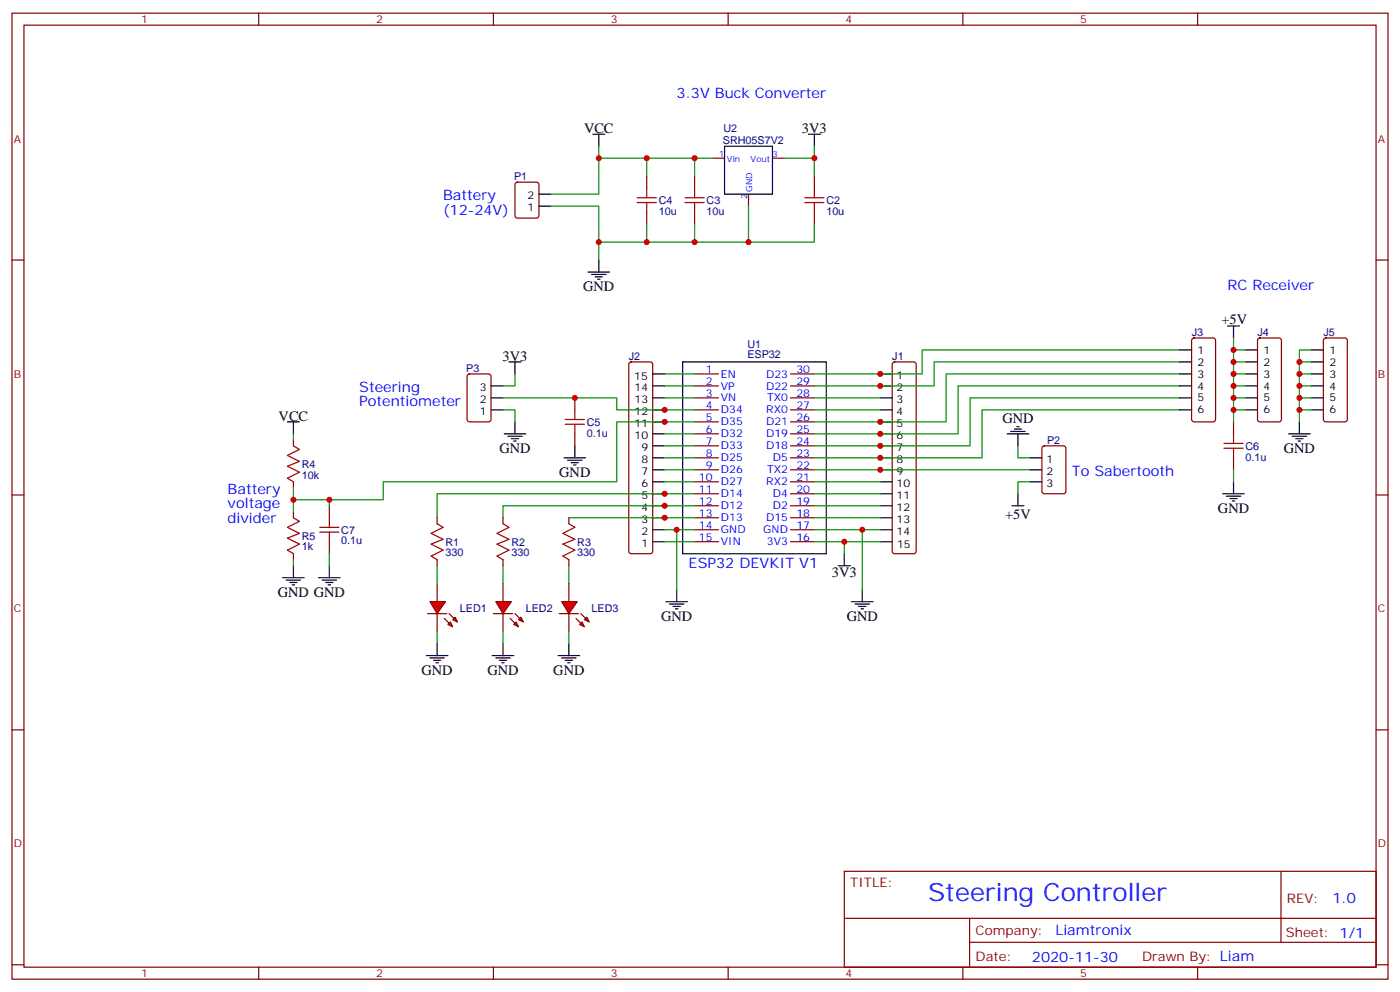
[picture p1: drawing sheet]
<svg xmlns="http://www.w3.org/2000/svg" width="412mm" height="292mm" viewBox="0 0 412 292" stroke-linecap="round" stroke-linejoin="round" font-family="sans-serif">
<g fill="none" stroke="#870000" stroke-width=".35">
<path d="M3.5 3.9h405.4v284.3h-405.4zM7.1 7.4h398.2v277.3h-398.2zM76.2 3.9v3.5M145.3 3.9v3.5M214.5 3.9v3.5M283.6 3.9v3.5M352.8 3.9v3.5M151.9 53.8l.5-.2h5.6l.7 .5v9.4l-.4 .7h-5.9l-.7-.5v-9.4zM190.5 51.9v3.5M204.6 51.9v3.5M209.9 46.6h3.5M220.5 57.1v3.6"/>
<path d="M227.5 46.6h3.6M239.9 51.9v3.5M3.5 76.6h3.6M190.5 62.4v3.6M204.6 62.4v3.6M239.9 62.4v3.6M405.3 76.6h3.6M351.2 99.7l.5-.2h5.7l.6 .4 .1 23.6-.5 .6-5.9 .1-.6-.5-.1-23.5zM370.7 99.7l.4-.2h5.7l.6 .4 .1 23.6-.5 .6-5.9 .1-.6-.5-.1-23.5zM390.1 99.7l.4-.2h5.7l.6 .4 .1 23.6-.5 .6-5.9 .1-.6-.5-.1-23.5zM137.8 110.3l.5-.2h5.6l.7 .4v13l-.4 .6-5.9 .1-.7-.5v-12.9zM169.3 117.1v3.5"/>
<path d="M185.4 106.7l.5-.2h5.7l.5 .2 .2 .5v55.1l-.3 .5-.4 .2h-5.7l-.5-.3-.2-.4v-55.1zM204.6 110.1h7.1M204.6 113.6h7.1M204.6 117.1h7.1M232.8 110.1h7.1M232.8 113.6h7.1M232.8 117.1h7.1M263.1 106.7l.4-.2h5.7l.5 .2 .2 .5v55.1l-.3 .5-.4 .2h-5.7l-.5-.3-.2-.4v-55.1zM169.3 127.7v3.5M204.6 120.6h7.1M204.6 124.2h7.1M204.6 127.7h7.1"/>
<path d="M204.6 131.2h7.1M204.6 134.8h7.1M204.6 138.3h7.1M232.8 120.6h7.1M232.8 124.2h7.1M232.8 127.7h7.1M232.8 131.2h7.1M232.8 134.8h7.1M232.8 138.3h7.1M307.2 131.4l.4-.2h5.7l.6 .5 .1 12.9-.5 .7h-5.9l-.6-.4-.1-13zM363.4 124.2v3.5M363.4 134.8v3.5"/>
<path d="M3.5 145.7h3.6M128.8 152.4v1.8M204.6 141.8h7.1M204.6 145.3h7.1M204.6 148.9h7.1M204.6 152.4h7.1M204.6 155.9h7.1M204.6 159.5h7.1M232.8 141.8h7.1M232.8 145.3h7.1M232.8 148.9h7.1M232.8 152.4h7.1"/>
<path d="M232.8 155.9h7.1M232.8 159.5h7.1M405.3 145.7h3.6M128.8 164.7v1.8M3.5 214.8h3.6M405.3 214.8h3.6M248.7 256.5h156.6v28.2h-156.6zM377.3 256.5v20.9M248.7 270.3h156.5M285.6 277.4h119.6M285.6 270.3v14.1M3.5 284h3.6"/>
<path d="M76.2 284.7v3.5M145.3 284.7v3.5M214.5 284.7v3.5M283.6 284.7v3.5M352.8 284.7v3.5M405.3 284h3.6"/>
</g>
<g fill="none" stroke="#000" stroke-width=".35">
<path d="M174.6 39.5h3.6M176.4 39.5v3.5M238.1 39.5h3.6M239.9 39.5v3.5M158.7 57.1h3.6M213.4 43h14.1v14.1h-14.1zM158.7 60.7h3.6M176.4 76.6v3.5M173.2 80.1h6.4M174.3 80.8h4.2M175.3 81.5h2.1M176 82.2h.7"/>
<path d="M361.6 96h3.5M363.4 96v3.5M144.6 117.1h3.6M144.6 113.6h3.6M149.9 106.5h3.6M151.7 106.5v3.6M192.3 117.1h3.5M192.3 113.6h3.5M192.3 110.1h3.5M201.1 106.5h42.3v56.5h-42.3zM259.3 117.1h3.5M259.3 113.6h3.5"/>
<path d="M259.3 110.1h3.5M347.5 117.1h3.5M347.5 113.6h3.5M347.5 106.5h3.5M347.5 110.1h3.5M347.5 103h3.5M366.9 117.1h3.5M366.9 113.6h3.5M366.9 106.5h3.5M366.9 110.1h3.5M366.9 103h3.5M386.3 117.1h3.5"/>
<path d="M386.3 113.6h3.5M386.3 106.5h3.5M386.3 110.1h3.5M386.3 103h3.5M144.6 120.6h3.6M148.5 127.7h6.4M149.6 128.4h4.2M150.6 129.1h2.2M151.3 129.8h.7M151.7 124.2v3.5M166.2 134.8h6.3M167.2 135.5h4.2"/>
<path d="M168.3 136.2h2.1M169 136.9h.7M169.3 131.2v3.6M192.3 127.7h3.5M192.3 120.6h3.5M192.3 124.2h3.5M192.3 131.2h3.5M192.3 134.8h3.5M192.3 138.3h3.5M259.3 127.7h3.5M259.3 120.6h3.5M259.3 124.2h3.5"/>
<path d="M259.3 131.2h3.5M259.3 134.8h3.5M259.3 138.3h3.5M296.7 127.7h6.3M297.7 127h4.3M298.8 126.3h2.1M299.5 125.6h.7M299.9 127.7v3.5M303.4 134.8h3.5M303.4 138.3h3.5M347.5 120.6h3.5M366.9 120.6h3.5"/>
<path d="M379.6 127.7h6.3M380.6 128.4h4.3M381.7 129.1h2.1M382.4 129.8h.7M382.8 124.2v3.5M386.3 120.6h3.5M192.3 141.8h3.5M192.3 145.3h3.5M192.3 148.9h3.5M192.3 152.4h3.5M192.3 155.9h3.5M192.3 159.5h3.5"/>
<path d="M259.3 141.8h3.5M259.3 145.3h3.5M259.3 148.9h3.5M259.3 152.4h3.5M259.3 155.9h3.5M259.3 159.5h3.5M298.1 148.9h3.5M299.9 145.3v3.6M303.4 141.8h3.5M360.2 145.3h6.3M361.2 146h4.3M362.3 146.8h2.1"/>
<path d="M363 147.5h.7M363.4 141.8v3.5M196.1 177.1h6.4M197.2 177.8h4.2M198.3 178.5h2.1M199 179.2h.7M199.3 173.6v3.5M246.9 166.5h3.6M248.7 163v3.5M250.8 177.1h6.4M251.9 177.8h4.2M252.9 178.5h2.2"/>
<path d="M253.6 179.2h.8M254 173.6v3.5"/>
</g>
<g fill="none" stroke="#008700" stroke-width=".35">
<path d="M176.4 43v3.6h33.5M176.4 46.6v10.5h-14.1M190.5 46.6v5.3M204.6 46.6v5.3M239.9 43v3.6h-8.8M239.9 46.6v5.3M162.3 60.7h14.1v10.6h14.1M176.4 71.3v5.3M190.5 66v5.3h30M204.6 66v5.3M220.5 60.7v10.6h19.4v-5.3M363.4 99.5v21.1h3.5"/>
<path d="M151.7 110.1v3.5h-3.5M169.3 117.1h12.4v3.5h22.9M195.8 113.6h8.8M195.8 110.1h8.8M239.9 117.1h19.4M347.5 103h-75.9v7.1h-31.7M347.5 106.5h-72.3v7.1h-35.3M347.5 110.1h-68.8v14.1h-38.8M347.5 113.6h-65.3v14.1h-42.3M347.5 117.1h-61.7v14.1h-45.9M363.4 113.6h3.5M363.4 110.1h3.5"/>
<path d="M363.4 117.1h3.5M363.4 103h3.5M363.4 106.5h3.5M382.8 113.6h3.5M382.8 110.1h3.5M382.8 117.1h3.5M382.8 106.5h3.5M386.3 103h-3.5v21.2M148.2 120.6h3.5v3.6M195.8 138.3h8.8M195.8 134.8h8.8M195.8 131.2h8.8"/>
<path d="M195.8 127.7h8.8M204.6 124.2h-22.9v17.6h-68.8v5.3h-15.9M239.9 138.3h63.5M239.9 120.6h19.4M299.9 131.2v3.6h3.5M347.5 120.6h-58.2v14.2h-49.4M363.4 120.6v3.6M363.4 138.3v3.5M382.8 120.6h3.5M167.6 152.4h37M195.8 155.9h3.5M195.8 159.5h8.8"/>
<path d="M195.8 141.8h8.8M204.6 155.9h-5.3v17.7M204.6 148.9h-56.4v3.5M204.6 145.3h-75.8v7.1M239.9 159.5h8.8v3.5M239.9 155.9h14.1v17.7M239.9 141.8h19.4M239.9 145.3h19.4M239.9 148.9h19.4M239.9 152.4h19.4M248.7 159.5h10.6M254 155.9h5.3"/>
<path d="M303.4 141.8h-3.5v3.5"/>
</g>
<g fill="none" stroke="#a10000" stroke-width=".35">
<path d="M187.7 59.6h5.6M187.7 58.2h5.6M190.5 55.4v2.8M190.5 59.6v2.8M201.8 59.6h5.6M201.8 58.2h5.6M204.6 55.4v2.8M204.6 59.6v2.8M237.1 59.6h5.6M237.1 58.2h5.6M239.9 55.4v2.8M239.9 59.6v2.8"/>
<path d="M166.5 124.9h5.7M166.5 123.5h5.7M169.3 120.6v2.9M169.3 124.9v2.8M360.5 131.9h5.7M360.5 130.5h5.7M363.4 127.7v2.8M363.4 131.9v2.9M128.8 154.2l1.7 1-3.5 1.8 3.5 1.7-3.5 1.5 3.5 1.7-3.5 1.8 1.8 1"/>
</g>
<g fill="#f00" stroke="#870000" stroke-width=".35">
<path d="M126.6 177.1h4.6l-2.4 3.5z"/>
<path d="M125.9 180.6h5.7z"/>
</g>
<g fill="#870000" stroke="#870000" stroke-width=".35">
<path d="M132.3 180.6l1.4 1.4z"/>
<path d="M130.9 182l1.4 1.4z"/>
</g>
<g fill="#f00" stroke="#870000" stroke-width=".35">
<path d="M133.3 182.4l.8-.7 .7 1.4z"/>
<path d="M131.9 183.8l.7-.7 .7 1.4z"/>
</g>
<path d="M128.8 171.8v5.3M128.8 180.6v5.3" fill="none" stroke="#870000" stroke-width=".35"/>
<path d="M128.8 166.5v5.3M148.2 166.5v5.3" fill="none" stroke="#008700" stroke-width=".35"/>
<g fill="#f00" stroke="#870000" stroke-width=".35">
<path d="M146 177.1h4.6l-2.4 3.5z"/>
<path d="M145.3 180.6h5.7z"/>
</g>
<g fill="#870000" stroke="#870000" stroke-width=".35">
<path d="M151.7 180.6l1.4 1.4z"/>
<path d="M150.3 182l1.4 1.4z"/>
</g>
<g fill="#f00" stroke="#870000" stroke-width=".35">
<path d="M152.8 182.4l.7-.7 .7 1.4z"/>
<path d="M151.3 183.8l.7-.7 .8 1.4z"/>
</g>
<path d="M148.2 152.4v1.8M148.2 164.7v1.8M148.2 171.8v5.3M148.2 180.6v5.3" fill="none" stroke="#870000" stroke-width=".35"/>
<path d="M148.2 154.2l1.7 1-3.5 1.8 3.5 1.7-3.5 1.5 3.5 1.7-3.5 1.8 1.8 1" fill="none" stroke="#a10000" stroke-width=".35"/>
<path d="M167.6 166.5v5.3" fill="none" stroke="#008700" stroke-width=".35"/>
<g fill="#f00" stroke="#870000" stroke-width=".35">
<path d="M165.5 177.1h4.5l-2.4 3.5z"/>
<path d="M164.7 180.6h5.7z"/>
</g>
<g fill="#870000" stroke="#870000" stroke-width=".35">
<path d="M171.1 180.6l1.4 1.4z"/>
<path d="M169.7 182l1.4 1.4z"/>
</g>
<g fill="#f00" stroke="#870000" stroke-width=".35">
<path d="M172.2 182.4l.7-.7 .7 1.4z"/>
<path d="M170.7 183.8l.7-.7 .8 1.4z"/>
</g>
<path d="M86.4 129.5v1.7M86.4 141.8v1.8M86.4 150.6v1.8M97 148.9v3.5M97 159.5v3.5M167.6 152.4v1.8M86.4 163v1.7M167.6 164.7v1.8M167.6 171.8v5.3M167.6 180.6v5.3" fill="none" stroke="#870000" stroke-width=".35"/>
<path d="M86.4 131.2l1.8 1.1-3.5 1.8 3.5 1.7-3.5 1.4 3.5 1.8-3.5 1.8 1.7 1M86.4 152.4l1.8 1.1-3.5 1.7 3.5 1.8-3.5 1.4 3.5 1.8-3.5 1.7 1.7 1.1M94.2 156.6h5.6M94.2 155.2h5.6M97 152.4v2.8M97 156.6v2.9M167.6 154.2l1.7 1-3.5 1.8 3.5 1.7-3.5 1.5 3.5 1.7-3.5 1.8 1.8 1" fill="none" stroke="#a10000" stroke-width=".35"/>
<g fill="none" stroke="#000" stroke-width=".35">
<path d="M84.7 124.2h3.5M86.4 124.2v3.5M83.3 170h6.3M84.3 170.7h4.2M85.4 171.4h2.1M86.1 172.2h.7M86.4 166.5v3.5M93.8 170h6.4M94.9 170.7h4.2M96 171.4h2.1M96.7 172.2h.7M97 166.5v3.5"/>
<path d="M125.6 193h6.3M126.6 193.7h4.3M127.7 194.4h2.1M128.4 195.1h.7M128.8 189.4v3.6M145 193h6.3M146 193.7h4.3M147.1 194.4h2.1M147.8 195.1h.7M148.2 189.4v3.6M164.4 193h6.3M165.5 193.7h4.2"/>
<path d="M166.5 194.4h2.1M167.2 195.1h.7M167.6 189.4v3.6"/>
</g>
<path d="M148.2 117.1h21.1M195.8 117.1h8.8M86.4 127.7v1.8M86.4 147.1h10.6v1.8M86.4 143.6v7M86.4 164.7v1.8M97 163v3.5M128.8 185.9v3.5M148.2 185.9v3.5M167.6 185.9v3.5" fill="none" stroke="#008700" stroke-width=".35"/>
<g fill="#c00">
<circle cx="239.9" cy="46.6" r=".88"/>
<circle cx="190.5" cy="46.6" r=".88"/>
<circle cx="204.6" cy="46.6" r=".88"/>
<circle cx="204.6" cy="71.3" r=".88"/>
<circle cx="176.4" cy="46.6" r=".88"/>
<circle cx="190.5" cy="71.3" r=".88"/>
<circle cx="176.4" cy="71.3" r=".88"/>
<circle cx="220.5" cy="71.3" r=".88"/>
<circle cx="248.7" cy="159.5" r=".88"/>
<circle cx="254" cy="155.9" r=".88"/>
<circle cx="259.3" cy="138.3" r=".88"/>
<circle cx="259.3" cy="134.8" r=".88"/>
<circle cx="259.3" cy="131.2" r=".88"/>
<circle cx="259.3" cy="127.7" r=".88"/>
<circle cx="259.3" cy="124.2" r=".88"/>
<circle cx="259.3" cy="113.6" r=".88"/>
<circle cx="259.3" cy="110.1" r=".88"/>
<circle cx="363.4" cy="103" r=".88"/>
<circle cx="363.4" cy="106.5" r=".88"/>
<circle cx="363.4" cy="110.1" r=".88"/>
<circle cx="363.4" cy="113.6" r=".88"/>
<circle cx="363.4" cy="117.1" r=".88"/>
<circle cx="382.8" cy="120.6" r=".88"/>
<circle cx="382.8" cy="117.1" r=".88"/>
<circle cx="382.8" cy="113.6" r=".88"/>
<circle cx="382.8" cy="110.1" r=".88"/>
<circle cx="382.8" cy="106.5" r=".88"/>
<circle cx="363.4" cy="120.6" r=".88"/>
<circle cx="195.8" cy="152.4" r=".88"/>
<circle cx="195.8" cy="148.9" r=".88"/>
<circle cx="195.8" cy="145.3" r=".88"/>
<circle cx="199.3" cy="155.9" r=".88"/>
<circle cx="169.3" cy="117.1" r=".88"/>
<circle cx="195.8" cy="120.6" r=".88"/>
<circle cx="86.4" cy="147.1" r=".88"/>
<circle cx="97" cy="147.1" r=".88"/>
<circle cx="195.8" cy="124.2" r=".88"/>
</g>
<text font-size="7.4" fill="#00f" x="273.4" y="265.3">Steering Controller</text>
<g font-size="4.2" fill="#00f">
<text x="199.3" y="28.9">3.3V Buck Converter</text>
<text x="130.5" y="58.9">Battery</text>
<text x="130.5" y="63.1">(12-24V)</text>
<text x="361.6" y="85.4">RC Receiver</text>
<text x="105.8" y="115.4">Steering</text>
<text x="105.8" y="119.6">Potentiometer</text>
<text x="315.7" y="140.1">To Sabertooth</text>
<text x="67" y="145.3">Battery</text>
<text x="67" y="149.6">voltage</text>
<text x="67" y="153.8">divider</text>
<text x="202.8" y="167.2">ESP32 DEVKIT V1</text>
<text x="392.5" y="265.7">1.0</text>
<text x="310.9" y="275.3">Liamtronix</text>
<text x="304" y="283.1">2020-11-30</text>
</g>
<g font-size="4.2">
<text x="172" y="39.2">VCC</text>
<text x="236.2" y="39.2">3V3</text>
<text x="171.8" y="85.7">GND</text>
<text x="359.8" y="95.2">+5V</text>
<text x="148" y="106.2">3V3</text>
<text x="82.1" y="123.9">VCC</text>
<text x="295.3" y="124.5">GND</text>
<text x="147.1" y="133.3">GND</text>
<text x="378.2" y="133.3">GND</text>
<text x="164.7" y="140.4">GND</text>
<text x="296.1" y="152.8">+5V</text>
<text x="358.8" y="151">GND</text>
<text x="245.1" y="169.7">3V3</text>
<text x="81.8" y="175.7">GND GND</text>
<text x="194.7" y="182.7">GND</text>
<text x="249.4" y="182.7">GND</text>
<text x="124.2" y="198.6">GND</text>
<text x="143.6" y="198.6">GND</text>
<text x="163" y="198.6">GND</text>
</g>
<g font-size="3.9" fill="#800">
<text x="250.5" y="261.1">TITLE:</text>
<text x="379.1" y="265.7">REV:</text>
<text x="287.4" y="275.3">Company:</text>
<text x="378.7" y="275.9">Sheet: 1/1</text>
<text x="287.4" y="282.9">Date:</text>
<text x="336.4" y="283">Drawn By: Liam</text>
</g>
<g font-size="3.2" fill="#800">
<text x="41.6" y="6.9">1</text>
<text x="110.8" y="6.9">2</text>
<text x="179.9" y="6.9">3</text>
<text x="249.1" y="6.9">4</text>
<text x="318.2" y="6.9">5</text>
<text x="4.1" y="42">A</text>
<text x="405.9" y="42">A</text>
<text x="4.1" y="111.1">B</text>
<text x="405.9" y="111.1">B</text>
<text x="4.1" y="180.3">C</text>
<text x="405.9" y="180.3">C</text>
<text x="4.1" y="249.4">D</text>
<text x="405.9" y="249.4">D</text>
<text x="41.6" y="287.7">1</text>
<text x="110.8" y="287.7">2</text>
<text x="179.9" y="287.7">3</text>
<text x="249.1" y="287.7">4</text>
<text x="318.2" y="287.7">5</text>
</g>
<g font-size="3.2" fill="#000080">
<text x="213.1" y="38.9">U2</text>
<text x="212.9" y="42.4">SRH05S7V2</text>
<text x="151.4" y="53">P1</text>
<text x="194" y="63.2">10u</text>
<text x="194" y="60.1">C4</text>
<text x="208.1" y="63.2">10u</text>
<text x="208.1" y="60.1">C3</text>
<text x="243.4" y="63.2">10u</text>
<text x="243.4" y="60.1">C2</text>
<text x="351" y="98.9">J3</text>
<text x="370.4" y="98.9">J4</text>
<text x="389.8" y="98.9">J5</text>
<text x="185.2" y="105.9">J2</text>
<text x="220.1" y="105.5">ESP32</text>
<text x="220.1" y="102.4">U1</text>
<text x="262.8" y="105.9">J1</text>
<text x="137.3" y="109.4">P3</text>
<text x="172.9" y="125.3">C5</text>
<text x="172.9" y="128.5">0.1u</text>
<text x="308.4" y="130.6">P2</text>
<text x="88.9" y="137.7">R4</text>
<text x="366.9" y="135.6">0.1u</text>
<text x="366.9" y="132.4">C6</text>
<text x="88.9" y="140.8">10k</text>
<text x="88.9" y="158.8">R5</text>
<text x="100.5" y="160.2">0.1u</text>
<text x="100.5" y="157.1">C7</text>
<text x="131.2" y="160.6">R1</text>
<text x="150.6" y="160.6">R2</text>
<text x="170" y="160.6">R3</text>
<text x="88.9" y="162">1k</text>
<text x="131.2" y="163.8">330</text>
<text x="150.6" y="163.8">330</text>
<text x="170" y="163.8">330</text>
<text x="135.5" y="180">LED1</text>
<text x="154.9" y="180">LED2</text>
<text x="174.3" y="180">LED3</text>
</g>
<g font-size="3.2">
<text x="155.4" y="58.6">2</text>
<text x="155.4" y="62.1">1</text>
<text x="352.8" y="104.1">1</text>
<text x="352.8" y="107.6">2</text>
<text x="372.2" y="104.1">1</text>
<text x="372.2" y="107.6">2</text>
<text x="391.6" y="104.1">1</text>
<text x="391.6" y="107.6">2</text>
<text x="186.8" y="111.8">15</text>
<text x="264.1" y="111.5">1</text>
<text x="352.8" y="111.1">3</text>
<text x="372.2" y="111.1">3</text>
<text x="391.6" y="111.1">3</text>
<text x="141.3" y="118.5">2</text>
<text x="141.3" y="115">3</text>
<text x="186.9" y="118.5">13</text>
<text x="186.9" y="115">14</text>
<text x="264.1" y="115">2</text>
<text x="264.1" y="118.5">3</text>
<text x="352.8" y="114.7">4</text>
<text x="352.8" y="118.2">5</text>
<text x="372.2" y="114.7">4</text>
<text x="372.2" y="118.2">5</text>
<text x="391.6" y="114.7">4</text>
<text x="391.6" y="118.2">5</text>
<text x="141.3" y="122.1">1</text>
<text x="186.9" y="125.6">11</text>
<text x="186.9" y="122.1">12</text>
<text x="264.1" y="122.1">4</text>
<text x="264.1" y="125.6">5</text>
<text x="352.8" y="121.7">6</text>
<text x="372.2" y="121.7">6</text>
<text x="391.6" y="121.7">6</text>
<text x="186.9" y="129.1">10</text>
<text x="264.1" y="129.1">6</text>
<text x="188.9" y="136.2">8</text>
<text x="188.9" y="132.6">9</text>
<text x="264.1" y="132.6">7</text>
<text x="264.1" y="136.2">8</text>
<text x="308.2" y="136.2">1</text>
<text x="188.9" y="143.2">6</text>
<text x="188.9" y="139.7">7</text>
<text x="264.1" y="139.7">9</text>
<text x="264.1" y="143.2">10</text>
<text x="308.2" y="139.7">2</text>
<text x="308.2" y="143.2">3</text>
<text x="188.9" y="146.8">5</text>
<text x="264.1" y="146.8">11</text>
<text x="188.9" y="153.8">3</text>
<text x="188.9" y="150.3">4</text>
<text x="264.1" y="150.3">12</text>
<text x="264.1" y="153.8">13</text>
<text x="188.9" y="160.9">1</text>
<text x="188.9" y="157.3">2</text>
<text x="264.1" y="157.3">14</text>
<text x="264.2" y="161.2">15</text>
</g>
<g font-size="3.2" fill="#00f">
<text x="207.9" y="109.7">1</text>
<text x="207.9" y="113.2">2</text>
<text x="212.4" y="111.1">EN</text>
<text x="225.7" y="111.1">D23</text>
<text x="234.6" y="113.2">29</text>
<text x="234.6" y="109.7">30</text>
<text x="207.9" y="116.8">3</text>
<text x="212.4" y="114.7">VP</text>
<text x="212.4" y="118.2">VN</text>
<text x="225.7" y="114.7">D22</text>
<text x="226" y="118.2">TX0</text>
<text x="234.6" y="116.8">28</text>
<text x="207.9" y="120.3">4</text>
<text x="207.9" y="123.8">5</text>
<text x="212.4" y="121.7">D34</text>
<text x="212.4" y="125.2">D35</text>
<text x="225.7" y="125.2">D21</text>
<text x="225.7" y="121.7">RX0</text>
<text x="234.6" y="123.8">26</text>
<text x="234.6" y="120.3">27</text>
<text x="207.9" y="127.4">6</text>
<text x="207.9" y="130.9">7</text>
<text x="212.4" y="128.8">D32</text>
<text x="225.7" y="128.8">D19</text>
<text x="234.6" y="130.9">24</text>
<text x="234.6" y="127.4">25</text>
<text x="207.9" y="134.4">8</text>
<text x="207.9" y="137.9">9</text>
<text x="212.4" y="132.3">D33</text>
<text x="212.4" y="135.8">D25</text>
<text x="225.7" y="132.3">D18</text>
<text x="227.7" y="135.8">D5</text>
<text x="234.6" y="137.9">22</text>
<text x="234.6" y="134.4">23</text>
<text x="205.9" y="141.5">10</text>
<text x="212.4" y="139.3">D26</text>
<text x="212.4" y="142.9">D27</text>
<text x="225.7" y="142.9">RX2</text>
<text x="226" y="139.3">TX2</text>
<text x="234.6" y="141.5">21</text>
<text x="205.9" y="145">11</text>
<text x="205.9" y="148.5">12</text>
<text x="212.4" y="146.4">D14</text>
<text x="212.4" y="149.9">D12</text>
<text x="227.7" y="149.9">D2</text>
<text x="227.7" y="146.4">D4</text>
<text x="234.6" y="148.5">19</text>
<text x="234.6" y="145">20</text>
<text x="205.9" y="152">13</text>
<text x="205.9" y="155.6">14</text>
<text x="212.4" y="153.5">D13</text>
<text x="225.7" y="153.5">D15</text>
<text x="234.6" y="155.6">17</text>
<text x="234.6" y="152">18</text>
<text x="205.9" y="159.1">15</text>
<text x="212.4" y="157">GND</text>
<text x="212.4" y="160.5">VIN</text>
<text x="224.8" y="157">GND</text>
<text x="225.9" y="160.5">3V3</text>
<text x="234.6" y="159.1">16</text>
</g>
<g font-size="2.5" fill="#00f">
<text x="211.9" y="46.2">1</text>
<text x="214.1" y="47.6">Vin</text>
<text x="221.1" y="47.6">Vout</text>
<text x="227.5" y="46.2">3</text>
<text x="220.1" y="58.7" transform="rotate(-90 220.1 58.7)">2</text>
<text x="221.5" y="56.4" transform="rotate(-90 221.5 56.4)">GND</text>
</g>
</svg>
